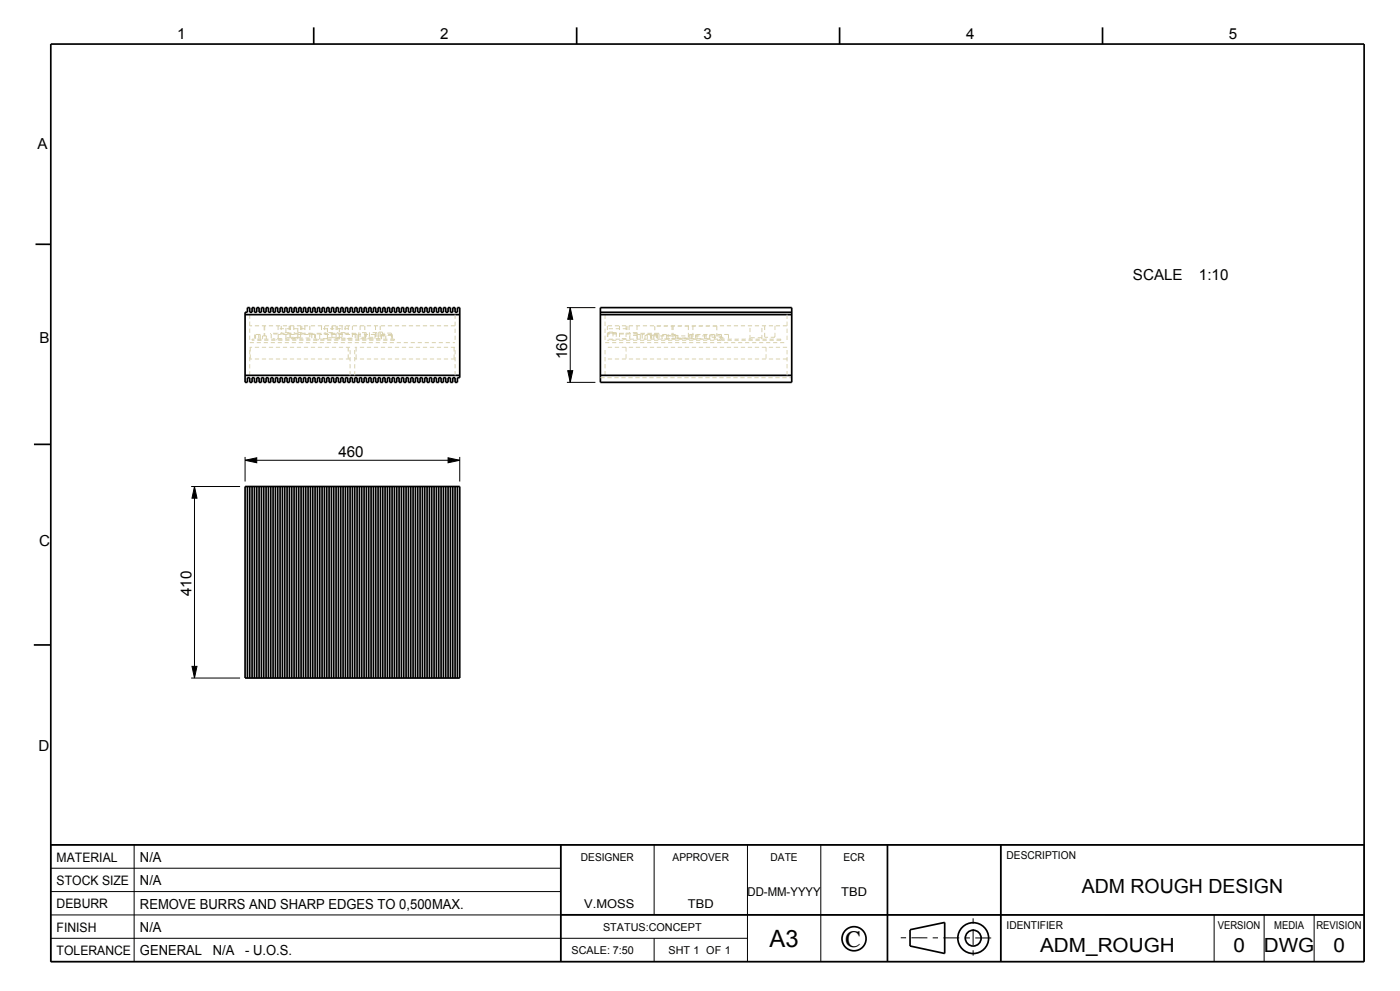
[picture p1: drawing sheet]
<svg xmlns="http://www.w3.org/2000/svg" width="420mm" height="297mm" viewBox="0 0 420 297" stroke-linecap="round" stroke-linejoin="round" font-family="sans-serif">
<path d="M171.1 92.2l.7 3.5h-1.5zM170.3 111.1h1.5l-.7 3.5zM73.5 137.9l3.5-.7v1.5zM134.4 137.2l3.5 .7-3.5 .8zM58.3 145.8l.8 3.5h-1.5zM57.6 199.7h1.5l-.8 3.5z" fill="#000"/>
<g fill="none" stroke="#000" stroke-width=".3">
<path d="M170.1 92.2h8.5M171.1 92.2l.7 3.5h-1.5zM171.1 92.2v22.4M170.1 114.6h8.5M170.3 111.1h1.5l-.7 3.5zM73.5 137.9l3.5-.7v1.5zM73.5 136.9v7.4M73.5 137.9h64.4M134.4 137.2l3.5 .7-3.5 .8zM137.9 136.9v7.4M57.3 145.8h14.7M58.3 145.8l.8 3.5h-1.5z"/>
<path d="M58.3 145.8v57.4M57.6 199.7h1.5l-.8 3.5zM57.3 203.2h14.7M15.2 253.2h394v35h-394zM40.2 253.2v35M168.2 253.2v35M196.2 253.2v21M224.2 253.2v35M246.2 253.2v35M266.2 253.2v35M300.2 253.2v35M15.2 274.2h394"/>
<path d="M15.2 267.2h153M15.2 260.2h153M364.2 274.2v14M379.2 274.2v14M394.2 274.2v14M15.2 281.2h209M196.2 281.2v7"/>
</g>
<g fill="none" stroke="#000" stroke-width=".51">
<path d="M15.2 13.2h394v275h-394zM94.1 8.2v5M173 8.2v5M251.9 8.2v5M330.8 8.2v5M10.7 73.2h4.5M73.5 94.3h64.4M74.2 92.2h.7v1.4h.7v-1.4h.7v1.4h.7v-1.4h.7v1.4h.7v-1.4h.7v1.4h.7v-1.4h.7v1.4h.7v-1.4h.7v1.4h.7v-1.4h.7v1.4h.7v-1.4h.7v1.4h.7v-1.4h.7v1.4h.7v-1.4h.7v1.4h.7v-1.4h.7v1.4h.7v-1.4h.7v1.4h.7v-1.4h.7v1.4h.7v-1.4h.7v1.4h.7v-1.4h.7v1.4h.7v-1.4h.7v1.4h.7v-1.4h.7v1.4h.7v-1.4h.7v1.4h.7v-1.4h.7v1.4h.7v-1.4h.7v1.4h.7v-1.4h.7v1.4h.7v-1.4h.7v1.4h.7v-1.4h.7v1.4h.7v-1.4h.7v1.4h.7v-1.4h.7v1.4h.7v-1.4h.7v1.4h.7v-1.4h.7v1.4h.7v-1.4h.7v1.4h.7v-1.4h.7v1.4h.7v-1.4h.7v1.4h.7v-1.4h.7v1.4h.7v-1.4h.7v1.4h.7v-1.4h.7v1.4h.7v-1.4h.7v1.4h.7v-1.4h.7v1.4h.7v-1.4h.7v1.4h.7v-1.4h.7v1.4h.7v-1.4h.7v1.4h.7v-1.4h.7v1.4h.7v-1.4h.7v1.4h.7v-1.4h.7v1.4h.7v-1.4h.7v1.4h.7v-1.4h.7v1.4h.7v-1.4h.7v1.4h.7v-1.4h.7v1.4h.7v-1.4h.7v21h-.7v1.4h-.7v-1.4h-.7v1.4h-.7v-1.4h-.7v1.4h-.7v-1.4h-.7v1.4h-.7v-1.4h-.7v1.4h-.7v-1.4h-.7v1.4h-.7v-1.4h-.7v1.4h-.7v-1.4h-.7v1.4h-.7v-1.4h-.7v1.4h-.7v-1.4h-.7v1.4h-.7v-1.4h-.7v1.4h-.7v-1.4h-.7v1.4h-.7v-1.4h-.7v1.4h-.7v-1.4h-.7v1.4h-.7v-1.4h-.7v1.4h-.7v-1.4h-.7v1.4h-.7v-1.4h-.7v1.4h-.7v-1.4h-.7v1.4h-.7v-1.4h-.7v1.4h-.7v-1.4h-.7v1.4h-.7v-1.4h-.7v1.4h-.7v-1.4h-.7v1.4h-.7v-1.4h-.7v1.4h-.7v-1.4h-.7v1.4h-.7v-1.4h-.7v1.4h-.7v-1.4h-.7v1.4h-.7v-1.4h-.7v1.4h-.7v-1.4h-.7v1.4h-.7v-1.4h-.7v1.4h-.7v-1.4h-.7v1.4h-.7v-1.4h-.7v1.4h-.7v-1.4h-.7v1.4h-.7v-1.4h-.7v1.4h-.7v-1.4h-.7v1.4h-.7v-1.4h-.7v1.4h-.7v-1.4h-.7v1.4h-.7v-1.4h-.7v1.4h-.7v-1.4h-.7v1.4h-.7v-1.4h-.7v1.4h-.7v-1.4h-.7v1.4h-.7v-1.4h-.7v1.4h-.7v-1.4h-.7v1.4h-.7v-1.4h-.7v1.4h-.7v-1.4h-.7v1.4h-.7v-1.4h-.7v1.4h-.7v-1.4h-.7v1.4h-.7v-21h.7zM180.1 92.2h57.4v22.4h-57.4zM180.1 94.3h57.4M180.1 93.6h57.4M73.5 112.5h64.4"/>
<path d="M180.1 112.5h57.4M10.2 133.2h5M73.5 145.8h64.4v57.4h-64.4zM74.2 145.8v57.4M74.9 145.8v57.4M75.6 145.8v57.4M76.3 145.8v57.4M77 145.8v57.4M77.7 145.8v57.4M78.4 145.8v57.4M79.1 145.8v57.4M79.8 145.8v57.4"/>
<path d="M80.5 145.8v57.4M81.2 145.8v57.4M81.9 145.8v57.4M82.6 145.8v57.4M83.3 145.8v57.4M84 145.8v57.4M84.7 145.8v57.4M85.4 145.8v57.4M86.1 145.8v57.4M86.8 145.8v57.4M87.5 145.8v57.4M88.2 145.8v57.4"/>
<path d="M88.9 145.8v57.4M89.6 145.8v57.4M90.3 145.8v57.4M91 145.8v57.4M91.7 145.8v57.4M92.4 145.8v57.4M93.1 145.8v57.4M93.8 145.8v57.4M94.5 145.8v57.4M95.2 145.8v57.4M95.9 145.8v57.4M96.6 145.8v57.4"/>
<path d="M97.3 145.8v57.4M98 145.8v57.4M98.7 145.8v57.4M99.4 145.8v57.4M100.1 145.8v57.4M100.8 145.8v57.4M101.5 145.8v57.4M102.2 145.8v57.4M102.9 145.8v57.4M103.6 145.8v57.4M104.3 145.8v57.4M105 145.8v57.4"/>
<path d="M105.7 145.8v57.4M106.4 145.8v57.4M107.1 145.8v57.4M107.8 145.8v57.4M108.5 145.8v57.4M109.2 145.8v57.4M109.9 145.8v57.4M110.6 145.8v57.4M111.3 145.8v57.4M112 145.8v57.4M112.7 145.8v57.4M113.4 145.8v57.4"/>
<path d="M114.1 145.8v57.4M114.8 145.8v57.4M115.5 145.8v57.4M116.2 145.8v57.4M116.9 145.8v57.4M117.6 145.8v57.4M118.3 145.8v57.4M119 145.8v57.4M119.7 145.8v57.4M120.4 145.8v57.4M121.1 145.8v57.4M121.8 145.8v57.4"/>
<path d="M122.5 145.8v57.4M123.2 145.8v57.4M123.9 145.8v57.4M124.6 145.8v57.4M125.3 145.8v57.4M126 145.8v57.4M126.7 145.8v57.4M127.4 145.8v57.4M128.1 145.8v57.4M128.8 145.8v57.4M129.5 145.8v57.4M130.2 145.8v57.4"/>
<path d="M130.9 145.8v57.4M131.6 145.8v57.4M132.3 145.8v57.4M133 145.8v57.4M133.7 145.8v57.4M134.4 145.8v57.4M135.1 145.8v57.4M135.8 145.8v57.4M136.5 145.8v57.4M137.2 145.8v57.4M10.1 193.3h5M15.2 253.2h394"/>
<path d="M168.2 253.2v35M266.2 253.2v35M300.2 253.2v35M168.2 274.2h241M273 278.6l10.4-2.1v9.3l-10.4-2.3M273 278.7v4.9"/>
<circle cx="256.2" cy="281.3" r="3.6"/>
<circle cx="292" cy="281.2" r="4.6"/>
<circle cx="292" cy="281.2" r="2.37"/>
</g>
<path d="M291.9 275.2v12M270.2 281l28.4 .1" fill="none" stroke="#000" stroke-width=".3" stroke-dasharray="1.6 1.6 4.8 1.6" stroke-linecap="butt"/>
<g fill="none" stroke="#d9d2ad" stroke-width=".3" stroke-dasharray="1.3 .8" stroke-linecap="butt">
<path d="M74.9 94.3v8.4M79.2 97.7v3M79.4 97.7v3M79.4 97.7h-.2M81.2 99.9v.2M83.4 97.7v2.2M84.4 97.7v2.2M86.8 97.7v2.2M86.8 99.7h-2.4M87 97.7v3.9M87.1 97.7v3.9M88.2 97.7v2.2"/>
<path d="M90.2 97.7v3.9M90.5 97.7v2.2M90.5 99.7h-2.3M91.5 97.7v2.2M91.5 98.5h-8.1M92.9 97.7v3.9M93.8 99.9v.2M93.8 99.9h-12.6M94.2 99.9v.2M96.4 97.7v2.2M97.4 97.7v2.2M99.6 97.7v3.9"/>
<path d="M99.8 97.7v2.2M99.8 99.7h-2.4M100.8 97.7v3.9M101.2 97.7v2.2M102.6 97.7v3.9M103.6 97.7v2.2M103.6 99.7h-2.4M104.5 97.7v2.2M104.5 98.5h-8.1M105.7 97.7v3.9M106.8 99.9v.2M106.8 99.9h-12.6"/>
<path d="M107.6 99.7v1.9M108 97.7v3.9M109.4 97.7v3.9M109.9 99.7v1.9M109.9 99.7h-2.3M110.8 99.7v1.9M112.7 97.7v3.9M113.1 99.7h-2.3M113.1 99.7v1.9M113.6 99.5v2.1M114.1 97.7v3.9M114.8 99.5h-1.2"/>
<path d="M114.8 99.5v2.1M115.2 99.8v1.8M117.4 99.8h-2.2M117.4 99.8v1.8M136.5 97.7h-61.6M136.5 94.3v8.4M181.5 94.3v8.4M182.2 97.7v4.3M182.4 99.7v1.9M183.9 99.5v2.1M183.9 99.8h-1.7M183.9 99.5h-1.7"/>
<path d="M184.9 99.7v1.9M184.9 99.7h-2.5M185.9 97.7v3.9M187.8 97.7v3.9M188.1 97.7v2.2M188.1 98.5h-5.9M188.7 97.7v2.2M191.1 97.7v2.2M191.1 99.7h-2.4M196.4 97.7v3M197.6 99.9v.2M197.6 99.9h-15.4"/>
<path d="M201.6 97.7v3.9M201.9 97.7v3.9M206.5 97.7v3.9M207.9 97.7v3.9M215 97.7v3M215 97.7h-18.6M229.4 97.7v3.9M232.5 97.7v3.9M236.1 97.7h-54.6M236.1 94.3v8.4M74.9 112.5v-8.4M74.9 102.7h61.6"/>
<path d="M75.1 104.1v3.5M75.6 101.6v.4M76.4 100.2v1.4M76.7 100.2v1.4M77.7 100.2v1.4M77.7 101.6v.4M78.1 100.2v1.4M78.1 100.2h-1.7M78.2 101.6v.4M78.8 100.7v.9M79.9 100.7v.9M79.9 100.7h-1.1"/>
<path d="M81.4 100.1v1.5M82.1 101.5v.1M83 101.6v.4M83.5 100.2v1.4M84.4 101.5v.1M84.4 101.5h-2.3M85.8 101.6v-3.9M86.5 101.5v.1M88.6 101.5v.1M88.6 101.5h-2.1M89.3 101.6v-3.9M89.3 101.2h-3.5"/>
<path d="M90.2 101.1h-3.1M92.9 101.3h-5.9M93.5 100.1v1.5M93.8 100.1h-12.6M94.4 100.1v1.5M94.7 100.2v1.4M94.7 100.2h-11.2M95.1 101.6v.4M95.5 101.6v.4M95.8 101.5v.1M95.9 100.2v1.4M98.2 101.5v.1"/>
<path d="M98.2 101.5h-2.4M98.2 101.6v-3.9M100.1 101.5v.1M101.8 101.6v-3.9M101.8 101.2h-3.6M101.9 101.5v.1M101.9 101.5h-1.8M102.6 101.1h-3M103.5 101.5v.1M104.5 104.1v3.5M105 107.6h-30.1M105 112.5v-8.4"/>
<path d="M105 104.1h-30.1M105.3 101.5v.1M105.3 101.5h-1.8M105.7 101.4h-4.9M106.4 112.5v-8.4M106.6 100.1v1.5M106.8 100.1h-12.6M106.8 104.1v3.5M107.1 100.2v1.4M107.1 100.2h-11.2M107.5 100.2v1.4M107.5 101.6v.4"/>
<path d="M107.6 101.1v.5M108.2 101.5v.1M108.9 101.5v.1M109.6 101.5v.1M109.7 100.2v1.4M110.1 101.5v.1M111.5 101.5h-3.5M111.5 101.5v.1M111.8 101.1h-4.2M111.8 101.1v.5M112.5 100.2h-5M112.5 100.2v1.4"/>
<path d="M113.5 100.5v1.1M114.1 101.5h-1.4M114.3 100.5v1.1M114.5 100.5v1.1M115.7 100.5v1.1M117.6 100.5h-4.1M117.6 100.5v1.1M117.7 100.2h-3.6M117.7 100.2v1.4M118.3 102h-42.7M118.3 101.6h-42.7M118.3 101.6v.4"/>
<path d="M136.2 104.1v3.5M136.5 107.6h-30.1M136.5 104.1h-30.1M136.5 112.5v-8.4M180.1 113.2h57.4M181.5 112.5v-8.4M181.5 102.7h54.6M183.3 101.6v.4M183.9 101.6v.4M187.8 104.1v3.5M187.8 101.5h-1.9M188.9 100.5v1.1"/>
<path d="M191.1 100.2v1.4M191.2 100.5v1.1M191.2 100.5h-2.3M192.1 100.2v1.4M192.1 100.2h-1M192.6 100.2v1.4M193.5 100.5v1.1M194.2 100.2v1.4M195.2 100.2v1.4M195.4 100.7v.9M195.5 100.1v1.5M196.1 100.5v1.1"/>
<path d="M196.1 100.5h-2.6M196.9 100.1v1.5M197.3 100.2v1.4M197.3 100.2h-4.7M197.6 100.1h-15.4M197.7 100.2v1.4M198.6 100.5v1.1M199.4 101.5v.1M199.9 100.2v1.4M199.9 100.2h-2.2M200.4 100.2v1.4M200.7 101.5v.1"/>
<path d="M200.9 101.5v.1M200.9 101.5h-2.3M201.5 101.5v.1M202.4 101.5v.1M202.7 100.2v1.4M202.7 100.2h-2.3M203 101.5v.1M203.4 100.5v1.1M203.4 100.5h-4.8M204.5 101.5v.1M204.5 101.5h-3M205.1 101.5v.1"/>
<path d="M206.5 101.4h-4.9M206.6 101.5v.1M206.7 100.2v1.4M207.5 101.5v.1M207.5 100.2v1.4M207.9 101.3h-6M208.7 100.2v1.4M208.7 101.5v.1M208.9 101.5v.1M209 101.5v.1M209.1 100.2v1.4M209.2 101.5v.1"/>
<path d="M210.1 101.5v.1M210.7 101.5v.1M211.3 100.2v1.4M211.8 100.2v1.4M212.5 101.5h-7.4M212.5 101.5v.1M212.8 101.1v.5M212.9 100.2v1.4M214.3 100.2v1.4M214.5 100.2v1.4M215.3 101.6v.4M215.8 101.6v.4"/>
<path d="M216.1 100.7h-20.7M216.1 100.7v.9M216.4 102h-34.2M216.4 101.6v.4M216.4 100.2v1.8M216.9 101.1h-4.1M216.9 101.1v.5M218.5 100.2h-11.8M218.5 100.2v1.4M225 101.6v-3.9M228.6 101.2h-3.6M228.6 101.6v-3.9"/>
<path d="M229.8 104.1v3.5M232.5 101.1h-3.1M234.2 102h-17.8M234.2 101.6h-52M234.2 101.6v.4M236.1 107.6h-54.6M236.1 104.1h-54.6M236.1 112.5v-8.4"/>
</g>
<text font-size="7.2" x="230.9" y="284">A3</text>
<text font-size="7" x="253.5" y="283.8">C</text>
<g font-size="5.8">
<text x="324.5" y="267.7">ADM ROUGH DESIGN</text>
<text x="312" y="285.2">ADM_ROUGH</text>
<text x="370" y="285.2">0</text>
<text x="379.1" y="285.2">DWG</text>
<text x="400" y="285.2">0</text>
</g>
<g font-size="4.6">
<text x="53.1" y="11.6">1</text>
<text x="132" y="11.8">2</text>
<text x="211" y="11.8">3</text>
<text x="289.8" y="11.8">4</text>
<text x="368.7" y="11.8">5</text>
<text x="11.3" y="44.7">A</text>
<text x="339.9" y="84">SCALE</text>
<text x="359.7" y="84">1:10</text>
<text x="11.8" y="102.7">B</text>
<text x="170.2" y="107.6" transform="rotate(-90 170.2 107.6)">160</text>
<text x="101.5" y="137.1">460</text>
<text x="11.7" y="163.7">C</text>
<text x="57.5" y="178.7" transform="rotate(-90 57.5 178.7)">410</text>
<text x="11.6" y="224.9">D</text>
</g>
<g font-size="4.2">
<text x="42" y="258.3">N/A</text>
<text x="42" y="265.3">N/A</text>
<text x="42" y="272.3">REMOVE BURRS AND SHARP EDGES TO 0,500MAX.</text>
<text x="42" y="279.3">N/A</text>
<text x="42" y="286.3">GENERAL</text>
<text x="63.9" y="286.3">N/A</text>
<text x="73.6" y="286.3">- U.O.S.</text>
</g>
<g font-size="3.9">
<text x="17" y="258.2">MATERIAL</text>
<text x="17" y="265.2">STOCK SIZE</text>
<text x="17" y="272.2">DEBURR</text>
<text x="17" y="279.2">FINISH</text>
<text x="17" y="286.2">TOLERANCE</text>
</g>
<g font-size="3.6">
<text x="224.2" y="268.6">DD-MM-YYYY</text>
<text x="252.4" y="268.6">TBD</text>
<text x="175.3" y="272.1">V.MOSS</text>
<text x="206.4" y="272.1">TBD</text>
</g>
<g font-size="3.3">
<text x="174.3" y="258">DESIGNER</text>
<text x="201.8" y="258">APPROVER</text>
<text x="231.2" y="258">DATE</text>
<text x="253" y="258">ECR</text>
<text x="302" y="257.5">DESCRIPTION</text>
<text x="180.9" y="279">STATUS:CONCEPT</text>
<text x="302" y="278.5">IDENTIFIER</text>
<text x="365.3" y="278.5">VERSION</text>
<text x="382.2" y="278.5">MEDIA</text>
<text x="394.9" y="278.5">REVISION</text>
<text x="171.5" y="286">SCALE: 7:50</text>
<text x="200.5" y="286">SHT 1 OF 1</text>
</g>
</svg>
